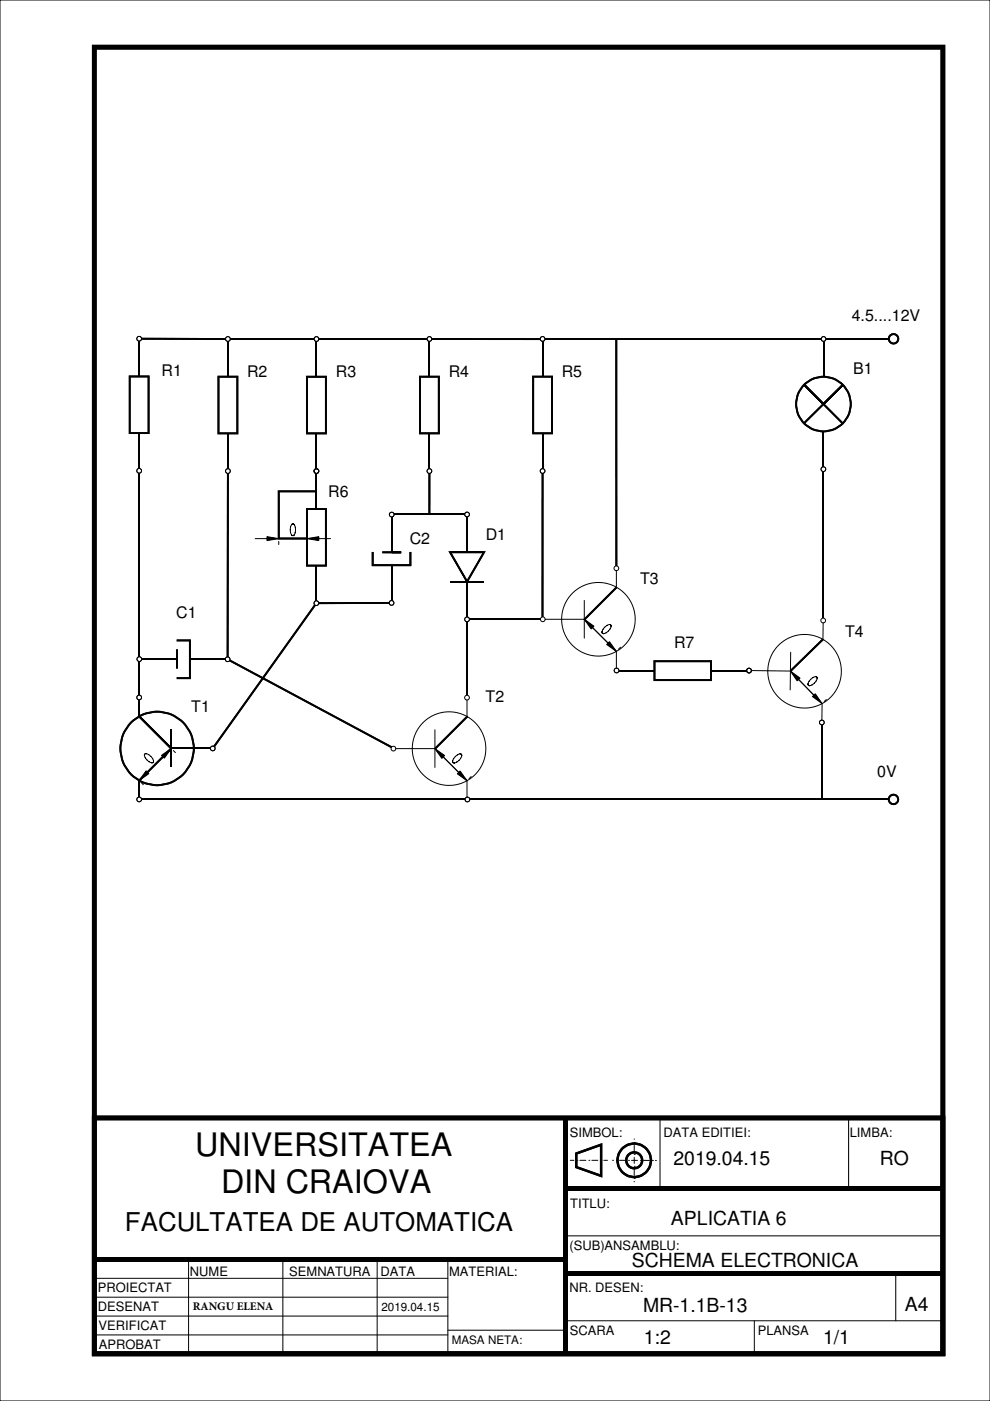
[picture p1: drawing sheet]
<svg xmlns="http://www.w3.org/2000/svg" width="210mm" height="297mm" viewBox="0 0 210 297" stroke-linecap="round" stroke-linejoin="round" font-family="sans-serif">
<g fill="#000">
<path d="M27.3 79.6h4.4v12.4h-4.4v-12.4l.4 .4v11.6h3.6v-11.6h-3.6zM30 71.6l17.8 .1v.4l-17.8-.1zM46.1 79.7h4.4v12.4h-4.4v-12.4l.4 .4v11.6h3.6v-11.6h-3.6zM64.9 79.7h4.4v12.4h-4.4v-12.4l.4 .4v11.6h3.6v-11.6h-3.6zM88.8 79.7h4.4v12.4h-4.4v-12.4l.4 .4v11.6h3.6v-11.6h-3.6zM112.8 79.7h4.4v12.4h-4.4v-12.4l.4 .4v11.6h3.6v-11.6h-3.6zM64.9 107.7h4.4v12.4h-4.4v-12.4l.4 .4v11.6h3.6v-11.6h-3.6zM58.9 104h8.2v.4h-7.8v9.6h5.8v.4h-6.2zM78.8 117h.4v2.6h7.6v-2.6h.4v3h-8.4zM95.1 116.9h7.9l-4 6.8-3.9-6.8 .7 .4 3.2 5.6 3.3-5.6h-6.5zM37.5 135.6h3v8.4h-3v-.4h2.6v-7.6h-2.6zM48.1 100.4h.4v38.9h-.4z"/>
<path d="M48.8 139.8l34.4 18.5-.2 .3-34.4-18.4zM130.6 124.4l.3 .3-6.8 6.8-.3-.3zM29.6 151.7l6.9 6.8-.3 .3-6.8-6.8zM36.2 158.5l.3 .3-6.9 6.8-.2-.2zM66.6 128.2l.3 .2-21.3 30-.4-.2zM99 151.7l.2 .3-6.8 6.8-.2-.2zM138.6 140h12.4v4.4h-12.4l.4-.4h11.6v-3.6h-11.6v3.6l-.4 .4zM167.4 142.1l6.9-6.7 .3 .3-6.9 6.7zM121.9 244.4l5.8-2v3.6h-.5v-2.9l-4.8 1.6v1.3h-.5zM121.9 246h.5v1.3l4.8 1.7v-3h.5v3.7l-5.8-2.1zM119.9 251.5h80v1h-80zM20 266.5h99.9v1h-99.9z"/>
<path d="M119.9 269.5h80v1h-80zM19.5 236.5h180.9v51h-180.9l1-1h178.9v-49h-178.9v49l-1 1zM19.5 9.5h180.9v278h-180.9l1-1h178.9v-276h-178.9v276l-1 1zM119.4 237h1v50h-1z"/>
<path d="M28.9 71.8h.2a.4 .4 0 0 0 .4 .4 .4 .4 0 0 0 .4-.4h.2a.6 .6 0 0 1-.6 .6 .6 .6 0 0 1-.6-.6zM29.1 71.4a.6 .6 0 0 1 .6-.1 .6 .6 0 0 1 .4 .5h-.2a.4 .4 0 0 0-.4-.4 .4 .4 0 0 0-.4 .4h-.2z"/>
<path d="M28.9 71.8h.2a.4 .4 0 0 0 .4 .4 .4 .4 0 0 0 .4-.4h.2a.6 .6 0 0 1-.6 .6 .6 .6 0 0 1-.6-.6zM29.1 71.4a.6 .6 0 0 1 .6-.1 .6 .6 0 0 1 .4 .5h-.2a.4 .4 0 0 0-.4-.4 .4 .4 0 0 0-.4 .4h-.2z"/>
<path d="M47.7 71.9h.2a.4 .4 0 0 0 .4 .4 .4 .4 0 0 0 .4-.4h.2a.6 .6 0 0 1-.6 .6 .6 .6 0 0 1-.6-.6zM47.9 71.4a.6 .6 0 0 1 .7-.1 .6 .6 0 0 1 .3 .6h-.2a.4 .4 0 0 0-.4-.4 .4 .4 0 0 0-.4 .4h-.2z"/>
<path d="M47.7 71.9h.2a.4 .4 0 0 0 .4 .4 .4 .4 0 0 0 .4-.4h.2a.6 .6 0 0 1-.6 .6 .6 .6 0 0 1-.6-.6zM47.9 71.4a.6 .6 0 0 1 .7-.1 .6 .6 0 0 1 .3 .6h-.2a.4 .4 0 0 0-.4-.4 .4 .4 0 0 0-.4 .4h-.2z"/>
<path d="M66.5 71.9h.2a.4 .4 0 0 0 .4 .4 .4 .4 0 0 0 .4-.4h.2a.6 .6 0 0 1-.6 .6 .6 .6 0 0 1-.6-.6zM66.7 71.5a.6 .6 0 0 1 .6-.2 .6 .6 0 0 1 .4 .6h-.2a.4 .4 0 0 0-.4-.4 .4 .4 0 0 0-.4 .4h-.2z"/>
<path d="M66.5 71.9h.2a.4 .4 0 0 0 .4 .4 .4 .4 0 0 0 .4-.4h.2a.6 .6 0 0 1-.6 .6 .6 .6 0 0 1-.6-.6zM66.7 71.5a.6 .6 0 0 1 .6-.2 .6 .6 0 0 1 .4 .6h-.2a.4 .4 0 0 0-.4-.4 .4 .4 0 0 0-.4 .4h-.2z"/>
<path d="M90.4 71.9h.2a.4 .4 0 0 0 .4 .4 .4 .4 0 0 0 .4-.4h.2a.6 .6 0 0 1-.6 .6 .6 .6 0 0 1-.6-.6zM90.6 71.4a.6 .6 0 0 1 .7-.1 .6 .6 0 0 1 .3 .6h-.2a.4 .4 0 0 0-.4-.4 .4 .4 0 0 0-.4 .4h-.2z"/>
<path d="M90.4 71.9h.2a.4 .4 0 0 0 .4 .4 .4 .4 0 0 0 .4-.4h.2a.6 .6 0 0 1-.6 .6 .6 .6 0 0 1-.6-.6zM90.6 71.4a.6 .6 0 0 1 .7-.1 .6 .6 0 0 1 .3 .6h-.2a.4 .4 0 0 0-.4-.4 .4 .4 0 0 0-.4 .4h-.2z"/>
<path d="M114.4 71.9h.2a.4 .4 0 0 0 .4 .4 .4 .4 0 0 0 .4-.4h.2a.6 .6 0 0 1-.6 .6 .6 .6 0 0 1-.6-.6zM114.6 71.4a.6 .6 0 0 1 .7-.1 .6 .6 0 0 1 .3 .6h-.2a.4 .4 0 0 0-.4-.4 .4 .4 0 0 0-.4 .4h-.2z"/>
<path d="M114.4 71.9h.2a.4 .4 0 0 0 .4 .4 .4 .4 0 0 0 .4-.4h.2a.6 .6 0 0 1-.6 .6 .6 .6 0 0 1-.6-.6zM114.6 71.4a.6 .6 0 0 1 .7-.1 .6 .6 0 0 1 .3 .6h-.2a.4 .4 0 0 0-.4-.4 .4 .4 0 0 0-.4 .4h-.2z"/>
<path d="M174 71.9h.2a.4 .4 0 0 0 .4 .4 .4 .4 0 0 0 .4-.4h.2a.6 .6 0 0 1-.6 .6 .6 .6 0 0 1-.6-.6zM174.2 71.4a.6 .6 0 0 1 .6-.1 .6 .6 0 0 1 .4 .6h-.2a.4 .4 0 0 0-.4-.4 .4 .4 0 0 0-.4 .4h-.2z"/>
<path d="M174 71.9h.2a.4 .4 0 0 0 .4 .4 .4 .4 0 0 0 .4-.4h.2a.6 .6 0 0 1-.6 .6 .6 .6 0 0 1-.6-.6zM174.2 71.4a.6 .6 0 0 1 .6-.1 .6 .6 0 0 1 .4 .6h-.2a.4 .4 0 0 0-.4-.4 .4 .4 0 0 0-.4 .4h-.2z"/>
<path d="M189.5 70.6a1.2 1.2 0 0 1 1.2 1.2 1.2 1.2 0 0 1-1.2 1.2v-.4a.8 .8 0 0 0 .8-.8 .8 .8 0 0 0-.8-.8zM188.6 71l.9-.4v.4a.8 .8 0 0 0-.8 .8 .8 .8 0 0 0 .8 .8v.4a1.2 1.2 0 0 1-1.2-.7 1.2 1.2 0 0 1 .3-1.3z"/>
<path d="M189.5 70.6a1.2 1.2 0 0 1 1.2 1.2 1.2 1.2 0 0 1-1.2 1.2v-.4a.8 .8 0 0 0 .8-.8 .8 .8 0 0 0-.8-.8zM188.6 71l.9-.4v.4a.8 .8 0 0 0-.8 .8 .8 .8 0 0 0 .8 .8v.4a1.2 1.2 0 0 1-1.2-.7 1.2 1.2 0 0 1 .3-1.3z"/>
<path d="M28.9 99.8h.2a.4 .4 0 0 0 .4 .4 .4 .4 0 0 0 .4-.4h.2a.6 .6 0 0 1-.6 .6 .6 .6 0 0 1-.6-.6zM29.1 99.4a.6 .6 0 0 1 .6-.1 .6 .6 0 0 1 .4 .5h-.2a.4 .4 0 0 0-.4-.4 .4 .4 0 0 0-.4 .4h-.2z"/>
<path d="M28.9 99.8h.2a.4 .4 0 0 0 .4 .4 .4 .4 0 0 0 .4-.4h.2a.6 .6 0 0 1-.6 .6 .6 .6 0 0 1-.6-.6zM29.1 99.4a.6 .6 0 0 1 .6-.1 .6 .6 0 0 1 .4 .5h-.2a.4 .4 0 0 0-.4-.4 .4 .4 0 0 0-.4 .4h-.2z"/>
<path d="M47.7 99.9h.2a.4 .4 0 0 0 .4 .4 .4 .4 0 0 0 .4-.4h.2a.6 .6 0 0 1-.6 .6 .6 .6 0 0 1-.6-.6zM47.9 99.5a.6 .6 0 0 1 .7-.2 .6 .6 0 0 1 .3 .6h-.2a.4 .4 0 0 0-.4-.4 .4 .4 0 0 0-.4 .4h-.2z"/>
<path d="M47.7 99.9h.2a.4 .4 0 0 0 .4 .4 .4 .4 0 0 0 .4-.4h.2a.6 .6 0 0 1-.6 .6 .6 .6 0 0 1-.6-.6zM47.9 99.5a.6 .6 0 0 1 .7-.2 .6 .6 0 0 1 .3 .6h-.2a.4 .4 0 0 0-.4-.4 .4 .4 0 0 0-.4 .4h-.2z"/>
<path d="M66.5 99.9h.2a.4 .4 0 0 0 .4 .4 .4 .4 0 0 0 .4-.4h.2a.6 .6 0 0 1-.6 .6 .6 .6 0 0 1-.6-.6zM66.7 99.5a.6 .6 0 0 1 .6-.2 .6 .6 0 0 1 .4 .6h-.2a.4 .4 0 0 0-.4-.4 .4 .4 0 0 0-.4 .4h-.2z"/>
<path d="M66.5 99.9h.2a.4 .4 0 0 0 .4 .4 .4 .4 0 0 0 .4-.4h.2a.6 .6 0 0 1-.6 .6 .6 .6 0 0 1-.6-.6zM66.7 99.5a.6 .6 0 0 1 .6-.2 .6 .6 0 0 1 .4 .6h-.2a.4 .4 0 0 0-.4-.4 .4 .4 0 0 0-.4 .4h-.2z"/>
<path d="M66.5 99.9h.2a.4 .4 0 0 0 .4 .4 .4 .4 0 0 0 .4-.4h.2a.6 .6 0 0 1-.6 .6 .6 .6 0 0 1-.6-.6zM66.7 99.5a.6 .6 0 0 1 .6-.2 .6 .6 0 0 1 .4 .6h-.2a.4 .4 0 0 0-.4-.4 .4 .4 0 0 0-.4 .4h-.2z"/>
<path d="M66.5 99.9h.2a.4 .4 0 0 0 .4 .4 .4 .4 0 0 0 .4-.4h.2a.6 .6 0 0 1-.6 .6 .6 .6 0 0 1-.6-.6zM66.7 99.5a.6 .6 0 0 1 .6-.2 .6 .6 0 0 1 .4 .6h-.2a.4 .4 0 0 0-.4-.4 .4 .4 0 0 0-.4 .4h-.2z"/>
<path d="M90.4 99.9h.2a.4 .4 0 0 0 .4 .4 .4 .4 0 0 0 .4-.4h.2a.6 .6 0 0 1-.6 .6 .6 .6 0 0 1-.6-.6zM90.6 99.5a.6 .6 0 0 1 .7-.2 .6 .6 0 0 1 .3 .6h-.2a.4 .4 0 0 0-.4-.4 .4 .4 0 0 0-.4 .4h-.2z"/>
<path d="M90.4 99.9h.2a.4 .4 0 0 0 .4 .4 .4 .4 0 0 0 .4-.4h.2a.6 .6 0 0 1-.6 .6 .6 .6 0 0 1-.6-.6zM90.6 99.5a.6 .6 0 0 1 .7-.2 .6 .6 0 0 1 .3 .6h-.2a.4 .4 0 0 0-.4-.4 .4 .4 0 0 0-.4 .4h-.2z"/>
<path d="M114.4 99.9h.2a.4 .4 0 0 0 .4 .4 .4 .4 0 0 0 .4-.4h.2a.6 .6 0 0 1-.6 .6 .6 .6 0 0 1-.6-.6zM114.6 99.4a.6 .6 0 0 1 .7-.1 .6 .6 0 0 1 .3 .6h-.2a.4 .4 0 0 0-.4-.4 .4 .4 0 0 0-.4 .4h-.2z"/>
<path d="M114.4 99.9h.2a.4 .4 0 0 0 .4 .4 .4 .4 0 0 0 .4-.4h.2a.6 .6 0 0 1-.6 .6 .6 .6 0 0 1-.6-.6zM114.6 99.4a.6 .6 0 0 1 .7-.1 .6 .6 0 0 1 .3 .6h-.2a.4 .4 0 0 0-.4-.4 .4 .4 0 0 0-.4 .4h-.2z"/>
<path d="M168.6 85.7h.4a5.6 5.6 0 0 0 5.6 5.6 5.6 5.6 0 0 0 5.6-5.6h.4a6 6 0 0 1-6 6 6 6 0 0 1-6-6zM170.3 81.4a6 6 0 0 1 6.6-1.3 6 6 0 0 1 3.7 5.6h-.4a5.6 5.6 0 0 0-5.6-5.6 5.6 5.6 0 0 0-5.6 5.6h-.4a6 6 0 0 1 1.7-4.3z"/>
<path d="M168.6 85.7h.4a5.6 5.6 0 0 0 5.6 5.6 5.6 5.6 0 0 0 5.6-5.6h.4a6 6 0 0 1-6 6 6 6 0 0 1-6-6zM170.3 81.4a6 6 0 0 1 6.6-1.3 6 6 0 0 1 3.7 5.6h-.4a5.6 5.6 0 0 0-5.6-5.6 5.6 5.6 0 0 0-5.6 5.6h-.4a6 6 0 0 1 1.7-4.3z"/>
<path d="M174 99.5h.2a.4 .4 0 0 0 .4 .4 .4 .4 0 0 0 .4-.4h.2a.6 .6 0 0 1-.6 .6 .6 .6 0 0 1-.6-.6zM174.2 99a.6 .6 0 0 1 .6-.1 .6 .6 0 0 1 .4 .6h-.2a.4 .4 0 0 0-.4-.4 .4 .4 0 0 0-.4 .4h-.2z"/>
<path d="M174 99.5h.2a.4 .4 0 0 0 .4 .4 .4 .4 0 0 0 .4-.4h.2a.6 .6 0 0 1-.6 .6 .6 .6 0 0 1-.6-.6zM174.2 99a.6 .6 0 0 1 .6-.1 .6 .6 0 0 1 .4 .6h-.2a.4 .4 0 0 0-.4-.4 .4 .4 0 0 0-.4 .4h-.2z"/>
<path d="M170.4 81.7l.2-.3 4.1 4.1-.3 .3zM170.4 81.7l.2-.3 8.2 8.2-.3 .3z"/>
<path d="M170.4 81.7l.2-.3 4.1 4.1-.3 .3zM170.4 81.7l.2-.3 8.2 8.2-.3 .3z"/>
<path d="M174.4 85.5l4.2-4 .3 .2-4.2 4.1zM170.3 89.6l8.3-8.1 .3 .2-8.3 8.2z"/>
<path d="M174.4 85.5l4.2-4 .3 .2-4.2 4.1zM170.3 89.6l8.3-8.1 .3 .2-8.3 8.2z"/>
<path d="M83.1 116.9h2v.4h-2zM81.1 116.9h4v.4h-4z"/>
<path d="M83.1 116.9h2v.4h-2zM81.1 116.9h4v.4h-4z"/>
<path d="M82.6 108.7l.5-.2v.2a.4 .4 0 0 0-.4 .4 .4 .4 0 0 0 .4 .4v.2a.6 .6 0 0 1-.6-.4 .6 .6 0 0 1 .1-.6zM83.1 108.5a.6 .6 0 0 1 .6 .6 .6 .6 0 0 1-.6 .6v-.2a.4 .4 0 0 0 .4-.4 .4 .4 0 0 0-.4-.4z"/>
<path d="M82.6 108.7l.5-.2v.2a.4 .4 0 0 0-.4 .4 .4 .4 0 0 0 .4 .4v.2a.6 .6 0 0 1-.6-.4 .6 .6 0 0 1 .1-.6zM83.1 108.5a.6 .6 0 0 1 .6 .6 .6 .6 0 0 1-.6 .6v-.2a.4 .4 0 0 0 .4-.4 .4 .4 0 0 0-.4-.4z"/>
<path d="M98.4 109.1h.2a.4 .4 0 0 0 .4 .4 .4 .4 0 0 0 .4-.4h.2a.6 .6 0 0 1-.6 .6 .6 .6 0 0 1-.6-.6zM98.6 108.7a.6 .6 0 0 1 .7-.2 .6 .6 0 0 1 .3 .6h-.2a.4 .4 0 0 0-.4-.4 .4 .4 0 0 0-.4 .4h-.2z"/>
<path d="M98.4 109.1h.2a.4 .4 0 0 0 .4 .4 .4 .4 0 0 0 .4-.4h.2a.6 .6 0 0 1-.6 .6 .6 .6 0 0 1-.6-.6zM98.6 108.7a.6 .6 0 0 1 .7-.2 .6 .6 0 0 1 .3 .6h-.2a.4 .4 0 0 0-.4-.4 .4 .4 0 0 0-.4 .4h-.2z"/>
<path d="M28.9 139.7h.2a.4 .4 0 0 0 .4 .4 .4 .4 0 0 0 .4-.4h.2a.6 .6 0 0 1-.6 .6 .6 .6 0 0 1-.6-.6zM29.1 139.3a.6 .6 0 0 1 .7-.1 .6 .6 0 0 1 .3 .5h-.2a.4 .4 0 0 0-.4-.4 .4 .4 0 0 0-.4 .4h-.2z"/>
<path d="M28.9 139.7h.2a.4 .4 0 0 0 .4 .4 .4 .4 0 0 0 .4-.4h.2a.6 .6 0 0 1-.6 .6 .6 .6 0 0 1-.6-.6zM29.1 139.3a.6 .6 0 0 1 .7-.1 .6 .6 0 0 1 .3 .5h-.2a.4 .4 0 0 0-.4-.4 .4 .4 0 0 0-.4 .4h-.2z"/>
<path d="M37.3 137.7h.4v2h-.4zM37.3 137.7h.4v4h-.4z"/>
<path d="M37.3 137.7h.4v2h-.4zM37.3 137.7h.4v4h-.4z"/>
<path d="M47.7 139.8h.2a.4 .4 0 0 0 .4 .4 .4 .4 0 0 0 .4-.4h.2a.6 .6 0 0 1-.6 .6 .6 .6 0 0 1-.6-.6zM47.8 139.4a.6 .6 0 0 1 .7-.2 .6 .6 0 0 1 .4 .6h-.2a.4 .4 0 0 0-.4-.4 .4 .4 0 0 0-.4 .4h-.2z"/>
<path d="M47.7 139.8h.2a.4 .4 0 0 0 .4 .4 .4 .4 0 0 0 .4-.4h.2a.6 .6 0 0 1-.6 .6 .6 .6 0 0 1-.6-.6zM47.8 139.4a.6 .6 0 0 1 .7-.2 .6 .6 0 0 1 .4 .6h-.2a.4 .4 0 0 0-.4-.4 .4 .4 0 0 0-.4 .4h-.2z"/>
<path d="M66.5 127.9h.2a.4 .4 0 0 0 .4 .4 .4 .4 0 0 0 .4-.4h.2a.6 .6 0 0 1-.6 .6 .6 .6 0 0 1-.6-.6zM66.7 127.5a.6 .6 0 0 1 .6-.2 .6 .6 0 0 1 .4 .6h-.2a.4 .4 0 0 0-.4-.4 .4 .4 0 0 0-.4 .4h-.2z"/>
<path d="M66.5 127.9h.2a.4 .4 0 0 0 .4 .4 .4 .4 0 0 0 .4-.4h.2a.6 .6 0 0 1-.6 .6 .6 .6 0 0 1-.6-.6zM66.7 127.5a.6 .6 0 0 1 .6-.2 .6 .6 0 0 1 .4 .6h-.2a.4 .4 0 0 0-.4-.4 .4 .4 0 0 0-.4 .4h-.2z"/>
<path d="M82.6 127.4l.4-.2v.2a.4 .4 0 0 0-.4 .4 .4 .4 0 0 0 .4 .4v.2a.6 .6 0 0 1-.5-.3 .6 .6 0 0 1 .1-.7zM83 127.2a.6 .6 0 0 1 .6 .6 .6 .6 0 0 1-.6 .6v-.2a.4 .4 0 0 0 .4-.4 .4 .4 0 0 0-.4-.4z"/>
<path d="M82.6 127.4l.4-.2v.2a.4 .4 0 0 0-.4 .4 .4 .4 0 0 0 .4 .4v.2a.6 .6 0 0 1-.5-.3 .6 .6 0 0 1 .1-.7zM83 127.2a.6 .6 0 0 1 .6 .6 .6 .6 0 0 1-.6 .6v-.2a.4 .4 0 0 0 .4-.4 .4 .4 0 0 0-.4-.4z"/>
<path d="M98.4 131.3h.2a.4 .4 0 0 0 .4 .4 .4 .4 0 0 0 .4-.4h.2a.6 .6 0 0 1-.6 .6 .6 .6 0 0 1-.6-.6zM98.6 130.9a.6 .6 0 0 1 .7-.1 .6 .6 0 0 1 .3 .5h-.2a.4 .4 0 0 0-.4-.4 .4 .4 0 0 0-.4 .4h-.2z"/>
<path d="M98.4 131.3h.2a.4 .4 0 0 0 .4 .4 .4 .4 0 0 0 .4-.4h.2a.6 .6 0 0 1-.6 .6 .6 .6 0 0 1-.6-.6zM98.6 130.9a.6 .6 0 0 1 .7-.1 .6 .6 0 0 1 .3 .5h-.2a.4 .4 0 0 0-.4-.4 .4 .4 0 0 0-.4 .4h-.2z"/>
<path d="M25.3 158.7h.4a7.6 7.6 0 0 0 7.6 7.6 7.6 7.6 0 0 0 7.6-7.6h.4a8 8 0 0 1-8 8 8 8 0 0 1-8-8zM27.7 153a8 8 0 0 1 8.7-1.7 8 8 0 0 1 4.9 7.4h-.4a7.6 7.6 0 0 0-7.6-7.6 7.6 7.6 0 0 0-7.6 7.6h-.4a8 8 0 0 1 2.4-5.7z"/>
<path d="M25.3 158.7h.4a7.6 7.6 0 0 0 7.6 7.6 7.6 7.6 0 0 0 7.6-7.6h.4a8 8 0 0 1-8 8 8 8 0 0 1-8-8zM27.7 153a8 8 0 0 1 8.7-1.7 8 8 0 0 1 4.9 7.4h-.4a7.6 7.6 0 0 0-7.6-7.6 7.6 7.6 0 0 0-7.6 7.6h-.4a8 8 0 0 1 2.4-5.7z"/>
<path d="M28.9 147.9h.2a.4 .4 0 0 0 .4 .4 .4 .4 0 0 0 .4-.4h.2a.6 .6 0 0 1-.6 .6 .6 .6 0 0 1-.6-.6zM29.1 147.5a.6 .6 0 0 1 .6-.2 .6 .6 0 0 1 .4 .6h-.2a.4 .4 0 0 0-.4-.4 .4 .4 0 0 0-.4 .4h-.2z"/>
<path d="M28.9 147.9h.2a.4 .4 0 0 0 .4 .4 .4 .4 0 0 0 .4-.4h.2a.6 .6 0 0 1-.6 .6 .6 .6 0 0 1-.6-.6zM29.1 147.5a.6 .6 0 0 1 .6-.2 .6 .6 0 0 1 .4 .6h-.2a.4 .4 0 0 0-.4-.4 .4 .4 0 0 0-.4 .4h-.2z"/>
<path d="M44.5 158.7h.2a.4 .4 0 0 0 .4 .4 .4 .4 0 0 0 .4-.4h.2a.6 .6 0 0 1-.6 .6 .6 .6 0 0 1-.6-.6zM44.7 158.3a.6 .6 0 0 1 .6-.2 .6 .6 0 0 1 .4 .6h-.2a.4 .4 0 0 0-.4-.4 .4 .4 0 0 0-.4 .4h-.2z"/>
<path d="M44.5 158.7h.2a.4 .4 0 0 0 .4 .4 .4 .4 0 0 0 .4-.4h.2a.6 .6 0 0 1-.6 .6 .6 .6 0 0 1-.6-.6zM44.7 158.3a.6 .6 0 0 1 .6-.2 .6 .6 0 0 1 .4 .6h-.2a.4 .4 0 0 0-.4-.4 .4 .4 0 0 0-.4 .4h-.2z"/>
<path d="M130.1 142.2h.2a.4 .4 0 0 0 .4 .4 .4 .4 0 0 0 .4-.4h.2a.6 .6 0 0 1-.6 .6 .6 .6 0 0 1-.6-.6zM130.3 141.7a.6 .6 0 0 1 .6-.1 .6 .6 0 0 1 .4 .6h-.2a.4 .4 0 0 0-.4-.4 .4 .4 0 0 0-.4 .4h-.2z"/>
<path d="M130.1 142.2h.2a.4 .4 0 0 0 .4 .4 .4 .4 0 0 0 .4-.4h.2a.6 .6 0 0 1-.6 .6 .6 .6 0 0 1-.6-.6zM130.3 141.7a.6 .6 0 0 1 .6-.1 .6 .6 0 0 1 .4 .6h-.2a.4 .4 0 0 0-.4-.4 .4 .4 0 0 0-.4 .4h-.2z"/>
<path d="M158.8 141.6a.6 .6 0 0 1 .6 .6 .6 .6 0 0 1-.6 .6v-.2a.4 .4 0 0 0 .4-.4 .4 .4 0 0 0-.4-.4zM158.4 141.8l.4-.2v.2a.4 .4 0 0 0-.4 .4 .4 .4 0 0 0 .4 .4v.2a.6 .6 0 0 1-.5-.4 .6 .6 0 0 1 .1-.6z"/>
<path d="M158.8 141.6a.6 .6 0 0 1 .6 .6 .6 .6 0 0 1-.6 .6v-.2a.4 .4 0 0 0 .4-.4 .4 .4 0 0 0-.4-.4zM158.4 141.8l.4-.2v.2a.4 .4 0 0 0-.4 .4 .4 .4 0 0 0 .4 .4v.2a.6 .6 0 0 1-.5-.4 .6 .6 0 0 1 .1-.6z"/>
<path d="M173.7 153.2h.2a.4 .4 0 0 0 .3 .4 .4 .4 0 0 0 .5-.4h.2a.6 .6 0 0 1-.7 .6 .6 .6 0 0 1-.5-.6zM173.8 152.7a.6 .6 0 0 1 .7-.1 .6 .6 0 0 1 .4 .6h-.2a.4 .4 0 0 0-.4-.4 .4 .4 0 0 0-.4 .4h-.2z"/>
<path d="M173.7 153.2h.2a.4 .4 0 0 0 .3 .4 .4 .4 0 0 0 .5-.4h.2a.6 .6 0 0 1-.7 .6 .6 .6 0 0 1-.5-.6zM173.8 152.7a.6 .6 0 0 1 .7-.1 .6 .6 0 0 1 .4 .6h-.2a.4 .4 0 0 0-.4-.4 .4 .4 0 0 0-.4 .4h-.2z"/>
<path d="M28.9 169.5h.2a.4 .4 0 0 0 .4 .4 .4 .4 0 0 0 .4-.4h.2a.6 .6 0 0 1-.6 .6 .6 .6 0 0 1-.6-.6zM29.1 169.1a.6 .6 0 0 1 .6-.2 .6 .6 0 0 1 .4 .6h-.2a.4 .4 0 0 0-.4-.4 .4 .4 0 0 0-.4 .4h-.2z"/>
<path d="M28.9 169.5h.2a.4 .4 0 0 0 .4 .4 .4 .4 0 0 0 .4-.4h.2a.6 .6 0 0 1-.6 .6 .6 .6 0 0 1-.6-.6zM29.1 169.1a.6 .6 0 0 1 .6-.2 .6 .6 0 0 1 .4 .6h-.2a.4 .4 0 0 0-.4-.4 .4 .4 0 0 0-.4 .4h-.2z"/>
<path d="M98.5 169.5h.2a.4 .4 0 0 0 .4 .4 .4 .4 0 0 0 .4-.4h.2a.6 .6 0 0 1-.6 .6 .6 .6 0 0 1-.6-.6zM98.7 169.1a.6 .6 0 0 1 .6-.1 .6 .6 0 0 1 .4 .5h-.2a.4 .4 0 0 0-.4-.4 .4 .4 0 0 0-.4 .4h-.2z"/>
<path d="M98.5 169.5h.2a.4 .4 0 0 0 .4 .4 .4 .4 0 0 0 .4-.4h.2a.6 .6 0 0 1-.6 .6 .6 .6 0 0 1-.6-.6zM98.7 169.1a.6 .6 0 0 1 .6-.1 .6 .6 0 0 1 .4 .5h-.2a.4 .4 0 0 0-.4-.4 .4 .4 0 0 0-.4 .4h-.2z"/>
<path d="M189.4 168.3a1.2 1.2 0 0 1 1.2 1.2 1.2 1.2 0 0 1-1.2 1.2v-.4a.8 .8 0 0 0 .8-.8 .8 .8 0 0 0-.8-.8zM188.6 168.6l.8-.3v.4a.8 .8 0 0 0-.8 .8 .8 .8 0 0 0 .8 .8v.4a1.2 1.2 0 0 1-1.1-.7 1.2 1.2 0 0 1 .3-1.4z"/>
<path d="M189.4 168.3a1.2 1.2 0 0 1 1.2 1.2 1.2 1.2 0 0 1-1.2 1.2v-.4a.8 .8 0 0 0 .8-.8 .8 .8 0 0 0-.8-.8zM188.6 168.6l.8-.3v.4a.8 .8 0 0 0-.8 .8 .8 .8 0 0 0 .8 .8v.4a1.2 1.2 0 0 1-1.1-.7 1.2 1.2 0 0 1 .3-1.4z"/>
<path d="M130.7 246h.5a3.3 3.3 0 0 0 3.3 3.3 3.3 3.3 0 0 0 3.3-3.3h.5a3.8 3.8 0 0 1-3.8 3.8 3.8 3.8 0 0 1-3.8-3.8zM131.8 243.3a3.8 3.8 0 0 1 4.1-.8 3.8 3.8 0 0 1 2.4 3.5h-.5a3.3 3.3 0 0 0-3.3-3.3 3.3 3.3 0 0 0-3.3 3.3h-.5a3.8 3.8 0 0 1 1.1-2.7z"/>
<path d="M130.7 246h.5a3.3 3.3 0 0 0 3.3 3.3 3.3 3.3 0 0 0 3.3-3.3h.5a3.8 3.8 0 0 1-3.8 3.8 3.8 3.8 0 0 1-3.8-3.8zM131.8 243.3a3.8 3.8 0 0 1 4.1-.8 3.8 3.8 0 0 1 2.4 3.5h-.5a3.3 3.3 0 0 0-3.3-3.3 3.3 3.3 0 0 0-3.3 3.3h-.5a3.8 3.8 0 0 1 1.1-2.7z"/>
<path d="M132.5 246h.5a1.44 1.44 0 0 0 1.5 1.4 1.44 1.44 0 0 0 1.4-1.4h.5a1.94 1.94 0 0 1-1.9 1.9 1.94 1.94 0 0 1-2-1.9zM133.1 244.6a1.94 1.94 0 0 1 2.1-.4 1.94 1.94 0 0 1 1.2 1.8h-.5a1.44 1.44 0 0 0-1.4-1.4 1.44 1.44 0 0 0-1.5 1.4h-.5l.2-.7z"/>
<path d="M132.5 246h.5a1.44 1.44 0 0 0 1.5 1.4 1.44 1.44 0 0 0 1.4-1.4h.5a1.94 1.94 0 0 1-1.9 1.9 1.94 1.94 0 0 1-2-1.9zM133.1 244.6a1.94 1.94 0 0 1 2.1-.4 1.94 1.94 0 0 1 1.2 1.8h-.5a1.44 1.44 0 0 0-1.4-1.4 1.44 1.44 0 0 0-1.5 1.4h-.5l.2-.7z"/>
</g>
<g fill="none" stroke="#000" stroke-width=".21">
<path d="M0 0h209.9v297h-209.9zM54.1 114.2h16M59.1 114.8v.6M61.8 111.2a1.6 1.6 0 0 0 .3 2.4l.2-.2M61.9 111.2l.2-.1 .2 .1a2.17 2.17 0 0 1 .1 2.2M61.9 111.2h.1M62.3 113.4h.1M65.1 114.8v.6M95.4 117.1h7.2h-7.2l3.6 6.2zM123.9 131.3l6.8 6.8v3.5M123.9 127.3v8M124.8 130.4l-.5 .5"/>
<path d="M128 134.3h.1M128.6 134.1l-.6 .2M129.2 132.4a1.6 1.6 0 0 0-1.5 1.9h.3M129.2 132.4h.1M129.2 132.4l.3 .1 .1 .2a1.96 1.96 0 0 1-1 1.4M130.7 121v3.5l-6.8 6.8h-8.3M131.6 137.2l-.5 .5M167.6 138.3l-.1 8M174.5 132.1v3.5l-6.9 6.7-8.3-.1M30.7 159.9l.2-.1a1.64 1.64 0 0 1 1.5 1.9h-.2a1.7 1.7 0 0 1-1.5-1.8zM36.3 158.7l-6.8 6.8M36.8 159.1l.4 .5"/>
<path d="M92.2 158.7l6.8 6.8v3.5M92.2 154.7v8M93.1 157.8l-.4 .5M97.5 159.8a1.6 1.6 0 0 0-1.4 1.9l.2 .1M97.6 159.8h.1M97.6 159.8l.2 .1 .1 .2a2.17 2.17 0 0 1-1.6 1.7M99 148.4v3.5l-6.8 6.8h-8.3M167.6 142.3l6.7 6.9v3.5M168.5 141.4l-.5 .4M171.7 145.4h.1M171.9 144l.9-.5h.3l.2 .3a1.66 1.66 0 0 1-1.9 1.5v-.6zM175.2 148.3l-.4 .4"/>
<path d="M29.9 165.9l.5 .5M30.6 160.1v.1M96.3 161.8h.1M99.9 164.6l-.4 .5M139.9 237v15M179.9 237v15M120.9 246h.8M122.3 246h.1M123 246h1.2M124.9 246h.1M125.5 246h1.3M127.4 246h.1"/>
<path d="M127.5 246h.1M128 246h.8M129.9 246h.2M130.7 246h.1M131.4 246h1.2M133.3 246h.1M133.9 246h1.3M134.5 242.2h.1M134.5 244.8h.1M134.5 247.3h.1M134.5 249.8h.1M134.5 241.5v.1"/>
<path d="M134.5 242.8v1.3M134.5 245.4v1.3M134.5 247.9v1.3M134.5 250.5v.1M135.8 246h.1M136.4 246h1.3M138.3 246h.1M139 246h.2M20 279h75M20 275h75M20 271h75M40 267v20"/>
<path d="M60 267v20M80 267v20M95 267v20M119.9 262h80M189.9 270v10M20 283h75M95 282h24.9M119.9 280h80M159.9 280v7"/>
<circle cx="115.1" cy="131.3" r=".5"/>
<circle cx="126.9" cy="131.3" r="7.8"/>
<circle cx="130.7" cy="120.5" r=".5"/>
<circle cx="174.5" cy="131.6" r=".5"/>
<circle cx="83.4" cy="158.7" r=".5"/>
<circle cx="95.2" cy="158.7" r="7.8"/>
<circle cx="99" cy="147.9" r=".5"/>
<circle cx="158.8" cy="142.2" r=".5"/>
<circle cx="170.6" cy="142.3" r="7.8"/>
</g>
<g fill="none" stroke="#000" stroke-width=".4">
<path d="M29.5 72.3v7.5M48.3 72.4v7.5M48.8 71.9h17.8M67.1 72.4v7.5M67.6 71.9h22.9M91 72.4v7.5M115 72.4v7.5M130.7 71.9h43.4M174.6 72.4v7.5M29.5 91.8v7.5M48.3 91.9v7.5M67.1 91.9v7.5"/>
<path d="M91 91.9v7.5M115 91.9v7.5M174.5 100v31.1M174.6 91.5v7.5M29.5 100.3v38.9M67.1 119.9v7.5M67.1 100.4v7.5M83 119.8v7.5M83.1 109.6v7.5M98.5 109.1h-14.9M99 109.6v7.5M30 139.7h7.5"/>
<path d="M40.3 139.8h7.5M99 123.3v7.5M99 131.8v15.6M99.5 131.3h15.1M102.6 123.3h-7.2M29.5 140.2v7.2M29.5 148.4v3.5M36.3 154.7v8M44.6 158.7h-8.3M131.2 142.2h7.5M150.8 142.2h7.5M174.2 153.7v15.8"/>
<path d="M29.5 165.5v3.5M30 169.5h68.6M99.6 169.5h88.8"/>
</g>
<path d="M56.6 113.8l2.5 .4-2.5 .4zM65.1 114.2l2.5-.4v.8zM95.4 117.1h7.2h-7.2l3.6 6.2zM123.9 131.3l2 1.5-.5 .6zM129.2 136l1.5 2.1-2.1-1.5zM34.3 160.2l2-1.5-1.5 2zM92.2 158.7l2.1 1.5-.6 .6zM167.6 142.3l2 1.5-.6 .6zM172.3 147.7l.6-.6 1.4 2.1zM31 163.4l.6 .6-2.1 1.5zM97.5 163.5l1.5 2-2-1.4z" fill="#000"/>
<path d="M56.6 113.8l2.5 .4-2.5 .4zM65.1 114.2l2.5-.4v.8zM95.4 117.1h7.2h-7.2l3.6 6.2zM123.9 131.3l2 1.5-.5 .6zM129.2 136l1.5 2.1-2.1-1.5zM34.3 160.2l2-1.5-1.5 2zM92.2 158.7l2.1 1.5-.6 .6zM167.6 142.3l2 1.5-.6 .6zM172.3 147.7l.6-.6 1.4 2.1zM31 163.4l.6 .6-2.1 1.5zM97.5 163.5l1.5 2-2-1.4z" fill="#000" stroke="#000" stroke-width=".21"/>
<path d="M91.5 71.9h23M175.1 71.9h13.4M91 100.4v8.7" fill="none" stroke="#000" stroke-width=".41"/>
<path d="M67.6 127.9h14.9" fill="none" stroke="#000" stroke-width=".45"/>
<path d="M115.5 71.9h15.2v48.1M115 100.4v30.4" fill="none" stroke="#000" stroke-width=".42"/>
<g font-size="6.9">
<text x="41.4" y="245">UNIVERSITATEA</text>
<text x="46.9" y="253">DIN CRAIOVA</text>
</g>
<text font-size="5.5" x="26.5" y="261">FACULTATEA DE AUTOMATICA</text>
<g font-size="4.1">
<text x="142.8" y="247">2019.04.15</text>
<text x="186.5" y="247">RO</text>
<text x="142.3" y="259.7">APLICATIA 6</text>
<text x="134" y="268.6">SCHEMA ELECTRONICA</text>
<text x="136.3" y="278.2">MR-1.1B-13</text>
<text x="191.9" y="278">A4</text>
<text x="136.5" y="285">1:2</text>
<text x="174.5" y="285">1/1</text>
</g>
<g font-size="3.4">
<text x="180.6" y="68.1">4.5....12V</text>
<text x="34.3" y="79.8">R1</text>
<text x="52.4" y="79.9">R2</text>
<text x="71.2" y="79.9">R3</text>
<text x="95.2" y="79.9">R4</text>
<text x="119.1" y="79.9">R5</text>
<text x="180.9" y="79.2">B1</text>
<text x="69.6" y="105.3">R6</text>
<text x="86.9" y="115.4">C2</text>
<text x="103" y="114.5">D1</text>
<text x="135.7" y="123.9">T3</text>
<text x="37.4" y="131">C1</text>
<text x="142.9" y="137.3">R7</text>
<text x="179.2" y="135.1">T4</text>
<text x="103" y="148.7">T2</text>
<text x="40.6" y="151">T1</text>
<text x="186" y="164.8">0V</text>
</g>
<g font-size="2.7">
<text x="120.8" y="241">SIMBOL:</text>
<text x="140.7" y="241">DATA EDITIEI:</text>
<text x="180.2" y="241">LIMBA:</text>
<text x="120.9" y="256">TITLU:</text>
<text x="120.7" y="265">(SUB)ANSAMBLU:</text>
<text x="20.7" y="274">PROIECTAT</text>
<text x="40.3" y="270.5">NUME</text>
<text x="61.3" y="270.5">SEMNATURA</text>
<text x="80.7" y="270.5">DATA</text>
<text x="95.2" y="270.5">MATERIAL:</text>
<text x="120.7" y="274">NR. DESEN:</text>
<text x="20.8" y="278">DESENAT</text>
<text x="20.9" y="282">VERIFICAT</text>
<text x="21" y="286">APROBAT</text>
<text x="120.8" y="283">SCARA</text>
<text x="160.7" y="283">PLANSA</text>
</g>
<g font-size="2.5">
<text x="40.9" y="277.7">RANGU ELENA</text>
<text x="80.9" y="278">2019.04.15</text>
<text x="95.8" y="285">MASA NETA:</text>
</g>
</svg>
